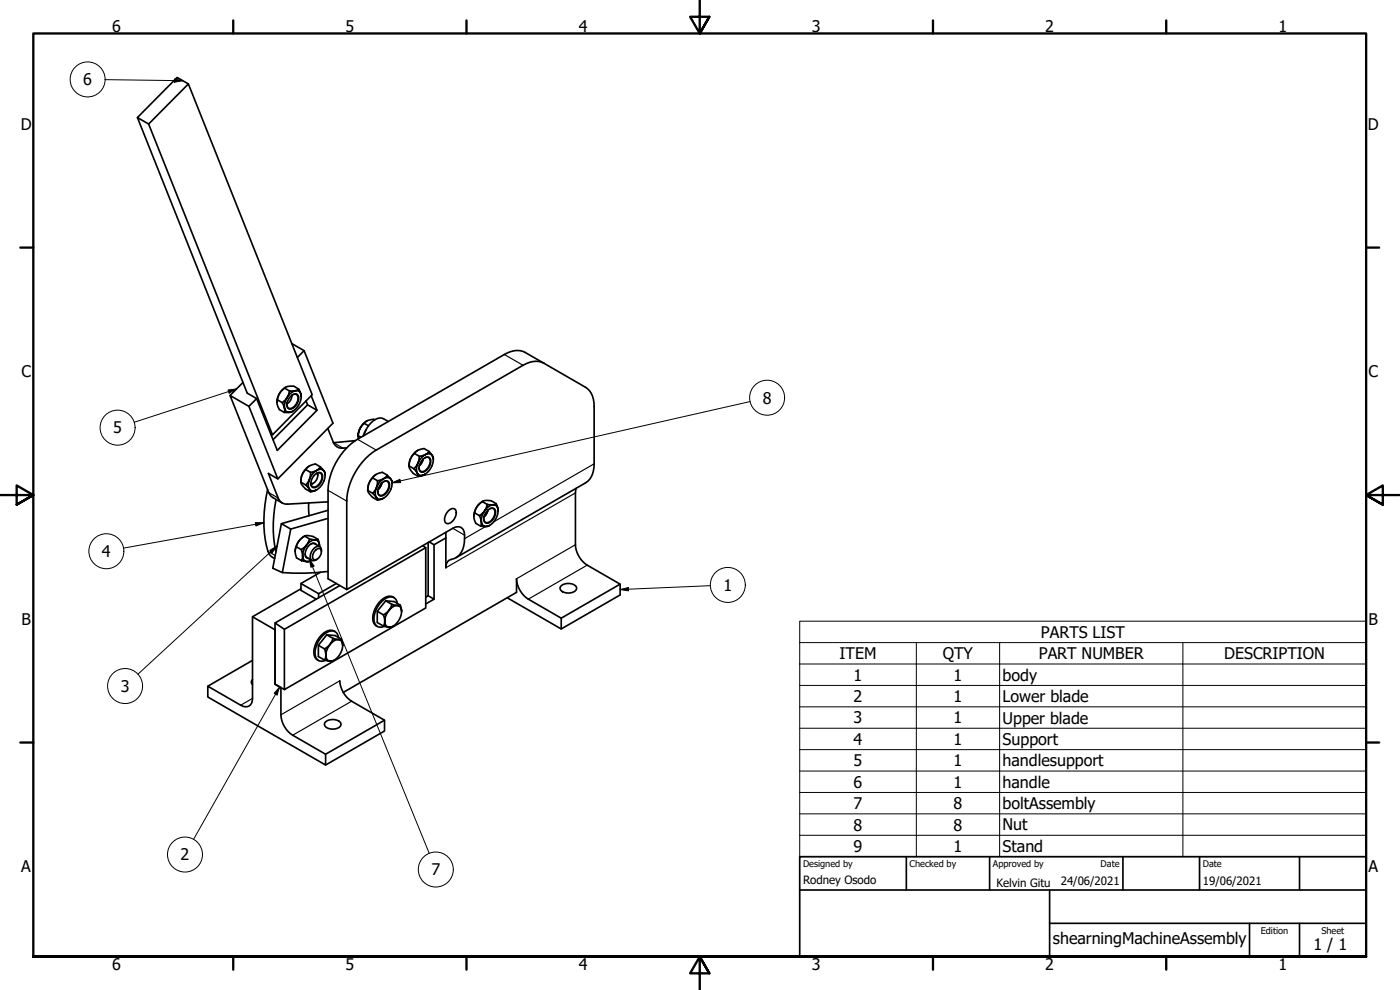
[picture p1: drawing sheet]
<svg xmlns="http://www.w3.org/2000/svg" width="420mm" height="297mm" viewBox="0 0 420 297" stroke-linecap="round" stroke-linejoin="round" font-family="sans-serif">
<!-- layer: Visible (ISO) -->
<g fill="none" stroke="#000" stroke-width=".5">
<path d="M41.2 35.3l33 82.7 2.8 1.6 6.2 15.5 11.9-12-2.8-1.6-.5-1.2M44.6 37.2l37.2 93.3M56.5 25.2l-3.3-2-12 12.1 3.4 1.9 11.9-12 37.2 93.2-11.9 12.1-.6-.3M72.9 114.8l-3.9 3.9M77 119.6l-2.3 2.3M83.2 120a3.4 3.4 0 0 0 .6 2.9l1.5 .8M83.2 120l1.5 .8M85.4 116.4a4.9 4.9 0 0 0-2.2 3.6M85.4 116.4a3.3 3.3 0 0 1 2.8-.5l1.4 .8M85.4 116.4l1.5 .9M85.8 116.2a5.5 5.5 0 0 0-2.7 4.5M86.2 119.3l-.8 2v1.2l-.7-1.7z"/>
<path d="M86.9 117.3l1.8-.1-1.1 .5-1.4 1.6zM87.1 119a1.31 1.31 0 0 1 1.4-.8 1.31 1.31 0 0 1 1.1 1 3.4 3.4 0 0 1-2.6 3.6 1.63 1.63 0 0 1-.6-2.6zM87.6 103.1l3.7 2.1M87.6 118.8v-.2l-.4 1.5-1.1 1h.2M87.8 118.4a1.05 1.05 0 0 1 1.3 0 1.05 1.05 0 0 1 .4 1.2 2.88 2.88 0 0 1-2.8 2.9l-.5-.6-.1-.5M88.7 117.2l.9-.5 .7 1.7a1.37 1.37 0 0 0-1.6-1.2zM89.2 107.3l2.1-2.1 8.6 21.8-16.5 16.7M90.4 119l-.1-.6a5.1 5.1 0 0 1-3.2 5.3l.8-.3M93.4 118.7l1.7 4.4M163.2 109a6.1 6.1 0 0 0-6.2 .6l-44.1 25.4a19.5 19.5 0 0 0-8.8 15.4v26.5l31.8-18.4a2.15 2.15 0 0 1 2.5-.2 2.15 2.15 0 0 1 1 2.3 7.4 7.4 0 0 1-2.3 6.6l-.8 .4a2.44 2.44 0 0 0-2.5 2.7v-10.6M74.7 121.9l-5.7-3.2 11.7 29.1 .7 1.1 3.3 2M74.7 121.9l8.7 21.8-2.9-1.6 3 7.3a2.72 2.72 0 0 0 2.8 1.9l12.1-.7"/>
<path d="M85.4 122.5a1.37 1.37 0 0 0 1.7 1.2h-1.8zM92.3 121.5l-10.4 10.4M92.8 139.8a5.6 5.6 0 0 0-2.5 4.9M98.4 128.5l1.6 4.1a3.1 3.1 0 0 0 4.1 1.8M100.1 132.8h.1M106.6 132.2l-6.5 .6M107.5 131l.5-2.4a4.3 4.3 0 0 0-.4 3M107.5 130.7l.8 .5M109.3 127l1.3 .8M109.9 128.8l-.9 2M110 126.4l-1.1 .9-.9 1.3 1.3-1.6M110 126.3v.1"/>
<path d="M112.4 126a3.2 3.2 0 0 0-3.1 1M116.5 126.5a3.6 3.6 0 0 0-5.7 .9l-1 1.6-.6 1.7M122.8 139.8a3.5 3.5 0 0 0 1.2 2.3l1.5 .8M122.8 139.8l1.4 .8M124.4 136.1a4.8 4.8 0 0 0-1.6 3.7M124.4 136.1l1.4 .8M125.3 135.2a5.6 5.6 0 0 0-2.6 4.7M125.3 135.2h.1M125.4 139l-.2 .7a3.1 3.1 0 0 0 .1 2.3l-1.1-1.4zM125.8 136.9l1.9-.5-1.5 1.3-.8 1.3zM126.9 137.9a1.25 1.25 0 0 1 1.4-.8 1.25 1.25 0 0 1 1 1.2 3.3 3.3 0 0 1-2.8 3.4 1.78 1.78 0 0 1-.4-2.7zM127 137.8l-.5 1-.7 .9 .7-.9 .5-1-.4 1-.8 1"/>
<path d="M127.5 137.4a1.05 1.05 0 0 1 1.2 0 1.05 1.05 0 0 1 .4 1.2 2.88 2.88 0 0 1-2.8 2.9l-.3-.3-.3-.8M127.7 136.4l1.1-1 1 1.4a1.43 1.43 0 0 0-2.1-.4zM128.8 135.4l-1.5-.8a3.6 3.6 0 0 0-2.9 1.5M130 137.9l-.2-1.1a5 5 0 0 1-2.4 5.6l.1-.1M80.3 146.9a34.7 34.7 0 0 0 .4 19.3l.5 .6 1.2 .8M82.8 149.8a38.2 38.2 0 0 0 0 15.8M90.3 144.7l.3 .8 1.1 1.2 1.5 .9M90.3 144.7l1.4 .8M91.7 140.9a4.8 4.8 0 0 0-1.4 3.8M91.7 140.9l1.5 .8M92.6 150.9l.2 3.8M92.9 143.9l-.2 .6a2.82 2.82 0 0 0 .2 2.3l-1.2-1.3z"/>
<path d="M92.9 146.8a1.51 1.51 0 0 0 2.2 .2l-1.9 .6zM93.2 141.7l1.9-.6-1.5 1.4-.7 1.4zM94 145l-.7 .4M94.2 142.7a1.43 1.43 0 0 1 2.5-.4 3.4 3.4 0 0 1-2.5 4 1.55 1.55 0 0 1-.7-2.4zM95 142a1.05 1.05 0 0 1 1.3 0 1.05 1.05 0 0 1 .3 1.2 2.88 2.88 0 0 1-2.7 2.9l-.3-.2-.3-.9M95.1 141.1l1-1 1.1 1.2a1.51 1.51 0 0 0-2.1-.2zM95.1 142a2.38 2.38 0 0 1-1.8 3.2M95.3 141.9l.1 .8M96.1 140.1l-1.4-.9a3.8 3.8 0 0 0-3 1.7M97.6 142.6l-.4-1.3a4.8 4.8 0 0 1-2.1 5.7M98.4 155.5l-11.1 3.2M98.4 153.1l-14 4"/>
<path d="M110.4 147.2l.3 .8 1.1 1.2 1.5 .9M110.4 147.2l1.4 .8M111.8 143.4a4.8 4.8 0 0 0-1.4 3.8M111.8 143.4l1.5 .8M112.9 142.3a5.6 5.6 0 0 0-2.5 4.9M113 146.4l-.3 .6a2.82 2.82 0 0 0 .3 2.3l-1.2-1.3zM113 149.3a1.51 1.51 0 0 0 2.1 .2l-1.8 .6zM113.3 144.2l1.8-.6-1 .9-1.1 1.9zM114.3 145.2a1.43 1.43 0 0 1 2.5-.4 3.4 3.4 0 0 1-2.5 4 1.55 1.55 0 0 1-.7-2.4zM114.6 144.9l-.4 1.1-.7 .9 .7-.9 .4-1.1-.4 1.1-.7 .9M115.1 144.5a1.05 1.05 0 0 1 1.3 0 1.05 1.05 0 0 1 .3 1.2 2.88 2.88 0 0 1-2.8 2.9l-.3-.2-.2-.9M115.1 143.6l1.1-1 1.1 1.2a1.51 1.51 0 0 0-2.2-.2z"/>
<path d="M116.2 142.6l-1.4-.9a3.8 3.8 0 0 0-3 1.7M117.7 145.1l-.4-1.3a4.8 4.8 0 0 1-2.2 5.7M125.3 142a1.43 1.43 0 0 0 2.1 .4l-1.9 .5zM127.5 142.3h.1M134.6 153.3a1.28 1.28 0 0 1 1.7-.7 1.28 1.28 0 0 1 .6 1.8l-.5 1.2a2.01 2.01 0 0 1-2.6 1.3 2.78 2.78 0 0 1 .8-3.6zM142.4 153.9a3.5 3.5 0 0 0 .4 3.1l1.4 .9M142.4 153.9l1.5 .8M143.9 154.7l1.5-1.4-.6 1.3-.3 1.9zM144.5 156.5a1.44 1.44 0 0 0 1.5 1.5l-1.8-.1zM144.7 150.5a5.6 5.6 0 0 0-2.5 4.4M144.8 150.5a4.9 4.9 0 0 0-2.4 3.4M144.8 150.5a3.4 3.4 0 0 1 2.6-.2l1.5 .8"/>
<path d="M144.8 150.5l1.4 .8M144.9 150.4l-.2 .1M146.2 151.3l1.8 .2-1.6 .7-1 1.1zM146.4 153.1a1.29 1.29 0 0 1 1.7-.6 1.29 1.29 0 0 1 .6 1.8l-.5 1.2a2.04 2.04 0 0 1-2.6 1.3 2.76 2.76 0 0 1 .8-3.7zM146.4 153.1l-.4 1-.7 .9 .7-.9 .4-1M146.4 153.1l-.4 1.1-.7 .9M146.9 152.7a1.05 1.05 0 0 1 1.3 0 1.05 1.05 0 0 1 .4 1.2 2.88 2.88 0 0 1-2.8 2.9l-.3-.3-.3-.8M148 151.5l.9-.4 .6 1.8a1.44 1.44 0 0 0-1.5-1.4zM149.5 153.3v-.4a5.1 5.1 0 0 1-3.5 5.1l1-.4M173 146.5l-.3 1.4v15.5a7.8 7.8 0 0 0 3.5 6.2l9.9 5.7v3.2l-17.7 10.2v-3.2M88.6 165.4h.1M88.9 164a3.7 3.7 0 0 0 .1 3.4l1.5 .8"/>
<path d="M88.9 164l1.5 .9M90.3 176.7l-14.5 8.4v24.4a2.15 2.15 0 0 1-1.1 2.3 2.15 2.15 0 0 1-2.5-.2l-9.8-5.7v3.2l35.3 20.4v-3.2l-9.9-5.7a7.8 7.8 0 0 1-3.5-6.1v-8.2l-1.8-1v-16.3l-6.7-3.9M90.3 175.1l5.3 3 5.3-3M90.4 164.9l1.6-1.4-1 2-.2 1.3zM90.8 166.8a1.56 1.56 0 0 0 1.3 1.7l-1.6-.3zM91.4 160.8a4.8 4.8 0 0 0-2.5 3.2M91.4 160.8a3.7 3.7 0 0 1 2.6 .2l1.5 .8M91.4 160.8l1.5 .9M91.5 160.8a5.5 5.5 0 0 0-2.9 4.6M91.6 166.2l.2 .8 1.8 1.1M92.9 161.7l1.7 .3a3.2 3.2 0 0 0-2.6 1.5zM93.3 163.2l.8-.2 1.9 1"/>
<path d="M93.5 168.1l-1.4 .4 1.2-.3M94.8 165a.97 .97 0 0 1 1.4-.3 .97 .97 0 0 1 .2 1.4l-.2 .5a1.52 1.52 0 0 1-2.2 1.2 2.38 2.38 0 0 1 .8-2.8zM94.9 163.4a1.51 1.51 0 0 0-2.4 .6l-.4 .5a2.14 2.14 0 0 0 .1 3h.4M95.6 178.1v1.3M95.9 163.7a1.56 1.56 0 0 0-1.3-1.7l.9-.2 .4 2.2M95.9 163.8h.1M96.2 171.7l-5.9 3.4v2l4.6 2.7M96.5 165.5a1.23 1.23 0 0 0-.7-1.6 1.23 1.23 0 0 0-1.6 .7l-.8 1.1a1.64 1.64 0 0 0 .5 2.5l1.2-.4M98.4 171.5a67.3 67.3 0 0 1-13.7 .3l-2.8-1.3 2.5-13.4 2.9 1.6-2.6 13.1M118.3 179.3a2.74 2.74 0 0 0-3.6 .5 7.1 7.1 0 0 0-2.6 7.1l1.2 1.1M126.9 163.7l.9 .6-42.5 24.5-2.8-1.9 19.5-11.2M127.8 164.3v18.1l-42.5 24.5v-18.1"/>
<path d="M128.5 162.8v16l-.7 .4M128.5 178.8l1.8 1-2.5 1.4M128.8 162.6l1.5 .8v16.4M133.8 161.4l-3.5 2M136.8 167.3l38.9-22.4a6.1 6.1 0 0 0 2.6-5.7v-17.3a6.4 6.4 0 0 0-2.6-5.7l-18.1-10.5a6.1 6.1 0 0 0-6.2 .7l-44.1 25.4a19.5 19.5 0 0 0-8.9 15.3v26.5l5.7 3.3M152.2 179.4l16.2 9.3M168.5 175.7a3.5 3.5 0 0 1 4.4 .3 1.43 1.43 0 0 1-1.6 1.9h-.7a2.19 2.19 0 0 1-2.5-1.4zM186.1 175.3l-17.7 10.2-9.8-5.7a7.8 7.8 0 0 1-3.6-6.2v4.1l-52 30.1M75.8 198.1l-13.4 7.8M82.5 186.9v18.4l2.8 1.6M95.5 193.6l1.9 1.1M97.4 194.7l1.7-1.4-.8 1.3-.5 2z"/>
<path d="M97.8 196.6a1.61 1.61 0 0 0 1.3 1.8l-1.7-.3zM98.1 190.5l1.8 1M99.9 191.5l1.7 .4a3.1 3.1 0 0 0-2.5 1.4zM100.6 189.5a2.74 2.74 0 0 0-3.6 .5 7.1 7.1 0 0 0-2.5 7.1l1.1 1.1M101.6 191.3a2.2 2.2 0 0 0-1.6-2 2.2 2.2 0 0 0-2.3 .7 6.8 6.8 0 0 0-2.7 7.6 1.97 1.97 0 0 0 2.7 .5M102.5 191.8l-1.9-1.1-2.5-.2-2.6 3.1v3.4l1.9 1.1M102.8 193.7a1.61 1.61 0 0 0-1.2-1.8l.9-.1a4.9 4.9 0 0 1-3.4 6.6l1.2-.3M113.2 183.4l1.9 1.1M115.1 184.5l1.6-1.4-1 2-.2 1.3zM115.5 186.4a1.61 1.61 0 0 0 1.2 1.8l-1.6-.3zM115.8 180.3l1.8 1M117.6 181.3l1.7 .4a3.1 3.1 0 0 0-2.6 1.4z"/>
<path d="M119.3 181.1a2.2 2.2 0 0 0-1.6-2 2.2 2.2 0 0 0-2.4 .7 6.8 6.8 0 0 0-2.7 7.6 1.97 1.97 0 0 0 2.8 .5M120.1 181.6l-1.8-1.1-2.5-.2-2.6 3.1v3.4l1.9 1.1M120.5 183.5a1.61 1.61 0 0 0-1.2-1.8l.8-.1a4.9 4.9 0 0 1-3.4 6.6l1.3-.3M75.8 203.9a.96 .96 0 0 0 0 1.5M97.6 216.7a3.4 3.4 0 0 1 4.7 .3 1.68 1.68 0 0 1-2 1.7l-.7 .1a1.83 1.83 0 0 1-2.2-1.7zM102 204.3a7.8 7.8 0 0 0 3.5 6.1l9.9 5.7-17.7 10.2M115.4 216.1v3.2l-17.7 10.2"/>
</g>
<!-- layer: Visible Narrow (ISO) -->
<g fill="none" stroke="#000" stroke-width=".35">
<path d="M151.4 106.4l5.6 3.2M100.1 132.8l2.8 1.7M107.3 131.8l5.6 3.2M178.3 139.2l-30.1 17.4M80.7 147.8l2.8 1.6M98.4 147.1l5.7 3.3M135.9 158.5l3.5 2.1M145.7 158l-6.3 3.6M172.7 147.9l-38.9 22.4M80.4 165.4l2.2 1.3M172.7 163.4l-17.7 10.2M176.2 169.6l-17.6 10.2"/>
<path d="M75.8 209.5l-3.6 2.1M102 204.3l-17.7 10.2M105.5 210.4l-17.7 10.2"/>
</g>
<!-- layer: Symbol (ISO) -->
<g fill="none" stroke="#000" stroke-width=".3">
<path d="M31.5 23.9l23.3 .3M52.4 23.7l2.4 .5-2.5 .5zM68.5 117l2.5-.3-2.2 1.3zM71 116.7l-30.7 10M225.1 120.5l-107.4 24.4M76.6 156.8l2.6 .1-2.4 .9zM79.2 156.9l-42.1 7.6M117.7 144.9l2.3-1.1 .2 1zM81 165.1l2.2-1.3-1.5 2.1zM83.2 163.8l-41.8 38.5M92.8 167.7l1.4 2.1-.9 .4zM92.8 167.7l36 88.3"/>
<path d="M186.1 176.9l2.5-.6v1zM213.2 175.7l-27.1 1.2M240 192.8v-6.4h170v6.4M240 192.8h170v6.4M240 192.8v64.2h170v-57.8M240 199.2h170M275 192.8v64.2M300 192.8v64.2M355 192.8v64.2M83.9 206.1l-.8 2.4-.8-.5zM83.9 206.1l-25.8 45.7M240 205.7h170"/>
<path d="M240 212.1h170M240 218.5h170M240 224.9h170M240 231.3h170M240 237.8h170M240 244.2h170M240 250.6h170"/>
<circle cx="26.3" cy="23.8" r="5.3"/>
<circle cx="230.2" cy="119.3" r="5.3"/>
<circle cx="35.3" cy="128.3" r="5.3"/>
<circle cx="31.9" cy="165.4" r="5.3"/>
<circle cx="218.4" cy="175.5" r="5.3"/>
<circle cx="37.5" cy="205.8" r="5.3"/>
<circle cx="55.5" cy="256.4" r="5.3"/>
<circle cx="130.8" cy="260.9" r="5.3"/>
</g>
<!-- layer: Border (ISO) -->
<g fill="none" stroke="#000" stroke-width=".7">
<path d="M70 6.1v3.9M140 6.1v3.9M210 0v10l-2.9-5h5.8l-2.9 5 2.9-5M280 6.1v3.9M350 6.1v3.9M6.1 74.3h3.9M410 74.3h3.9M0 148.5h10l-5-2.8v5.7l5-2.9-5 2.9M420 148.5h-10l5-2.8v5.7l-5-2.9 5 2.9M6.1 222.8h3.9M410 222.8h3.9M10 287v-277h400v277h-400h400"/>
<path d="M70 287v3.9M140 287v3.9M212.9 292l-2.9-5 2.9 5h-5.8l2.9-5v10M280 287v3.9M350 287v3.9"/>
</g>
<!-- layer: Title (ISO) -->
<path d="M240 257h170v30h-170zM272 257v10M297 257v10M337 257v10M360 257v10M390 257v10M240 267h170M315 277h95M315 267v20M375 277v10M390 277v10" fill="none" stroke="#000" stroke-width=".5"/>
<!-- layer: Symbol (ISO) -->
<g fill="#000">
<path d="M52.4 23.7l2.4 .5-2.5 .5z" fill-rule="evenodd"/>
<path d="M68.5 117l2.5-.3-2.2 1.3z" fill-rule="evenodd"/>
<path d="M76.6 156.8l2.6 .1-2.4 .9z" fill-rule="evenodd"/>
<path d="M117.7 144.9l2.3-1.1 .2 1z" fill-rule="evenodd"/>
<path d="M81 165.1l2.2-1.3-1.5 2.1z" fill-rule="evenodd"/>
<path d="M92.8 167.7l1.4 2.1-.9 .4z" fill-rule="evenodd"/>
<path d="M186.1 176.9l2.5-.6v1z" fill-rule="evenodd"/>
<path d="M83.9 206.1l-.8 2.4-.8-.5z" fill-rule="evenodd"/>
</g>
<g font-size="4.8">
<text x="33.7" y="9.6">6</text>
<text x="103.7" y="9.6">5</text>
<text x="173.7" y="9.6">4</text>
<text x="243.7" y="9.6">3</text>
<text x="313.7" y="9.6">2</text>
<text x="383.7" y="9.6">1</text>
<text x="25" y="25.6">6</text>
<text x="6.2" y="38.9">D</text>
<text x="410.5" y="38.9">D</text>
<text x="6.4" y="113.2">C</text>
<text x="410.7" y="113.2">C</text>
<text x="228.9" y="121.1">8</text>
<text x="34" y="130.1">5</text>
<text x="30.6" y="167.1">4</text>
<text x="217.1" y="177.3">1</text>
<text x="6.4" y="187.4">B</text>
<text x="312.4" y="191.4">PARTS LIST</text>
<text x="410.7" y="187.4">B</text>
<text x="252" y="197.8">ITEM</text>
<text x="283" y="197.8">QTY</text>
<text x="311.8" y="197.8">PART NUMBER</text>
<text x="367.4" y="197.8">DESCRIPTION</text>
<text x="36.2" y="207.6">3</text>
<text x="256.2" y="204.2">1</text>
<text x="286.2" y="204.2">1</text>
<text x="300.9" y="204.3">body</text>
<text x="256.2" y="210.7">2</text>
<text x="286.2" y="210.6">1</text>
<text x="300.9" y="210.7">Lower blade</text>
<text x="256.2" y="217.1">3</text>
<text x="286.2" y="217">1</text>
<text x="300.9" y="217.1">Upper blade</text>
<text x="256.2" y="223.5">4</text>
<text x="286.2" y="223.5">1</text>
<text x="300.9" y="223.5">Support</text>
<text x="256.2" y="229.9">5</text>
<text x="286.2" y="229.9">1</text>
<text x="300.9" y="230">handlesupport</text>
<text x="256.2" y="236.3">6</text>
<text x="286.2" y="236.3">1</text>
<text x="300.9" y="236.4">handle</text>
<text x="256.2" y="242.7">7</text>
<text x="286.2" y="242.8">8</text>
<text x="300.9" y="242.8">boltAssembly</text>
<text x="256.2" y="249.2">8</text>
<text x="286.2" y="249.2">8</text>
<text x="300.9" y="249.2">Nut</text>
<text x="256.2" y="255.6">9</text>
<text x="286.2" y="255.6">1</text>
<text x="300.9" y="255.7">Stand</text>
<text x="6.4" y="261.7">A</text>
<text x="54.2" y="258.2">2</text>
<text x="129.5" y="262.6">7</text>
<text x="410.7" y="261.7">A</text>
<text x="316" y="283.4">shearningMachineAssembly</text>
<text x="394.2" y="285">1 / 1</text>
<text x="33.7" y="290.9">6</text>
<text x="103.7" y="290.9">5</text>
<text x="173.7" y="290.9">4</text>
<text x="243.7" y="290.9">3</text>
<text x="313.7" y="290.9">2</text>
<text x="383.7" y="290.9">1</text>
</g>
<g font-size="3.4">
<text x="241" y="265.3">Rodney Osodo</text>
<text x="299.1" y="266">Kelvin Gitu</text>
<text x="318.4" y="265.5">24/06/2021</text>
<text x="361" y="265.5">19/06/2021</text>
</g>
<g font-size="2.8">
<text x="241" y="260.1">Designed by</text>
<text x="273" y="260.1">Checked by</text>
<text x="298" y="260.1">Approved by</text>
<text x="330.3" y="260">Date</text>
<text x="361" y="260">Date</text>
<text x="378.4" y="280.1">Edition</text>
<text x="396.6" y="280.1">Sheet</text>
</g>
</svg>
